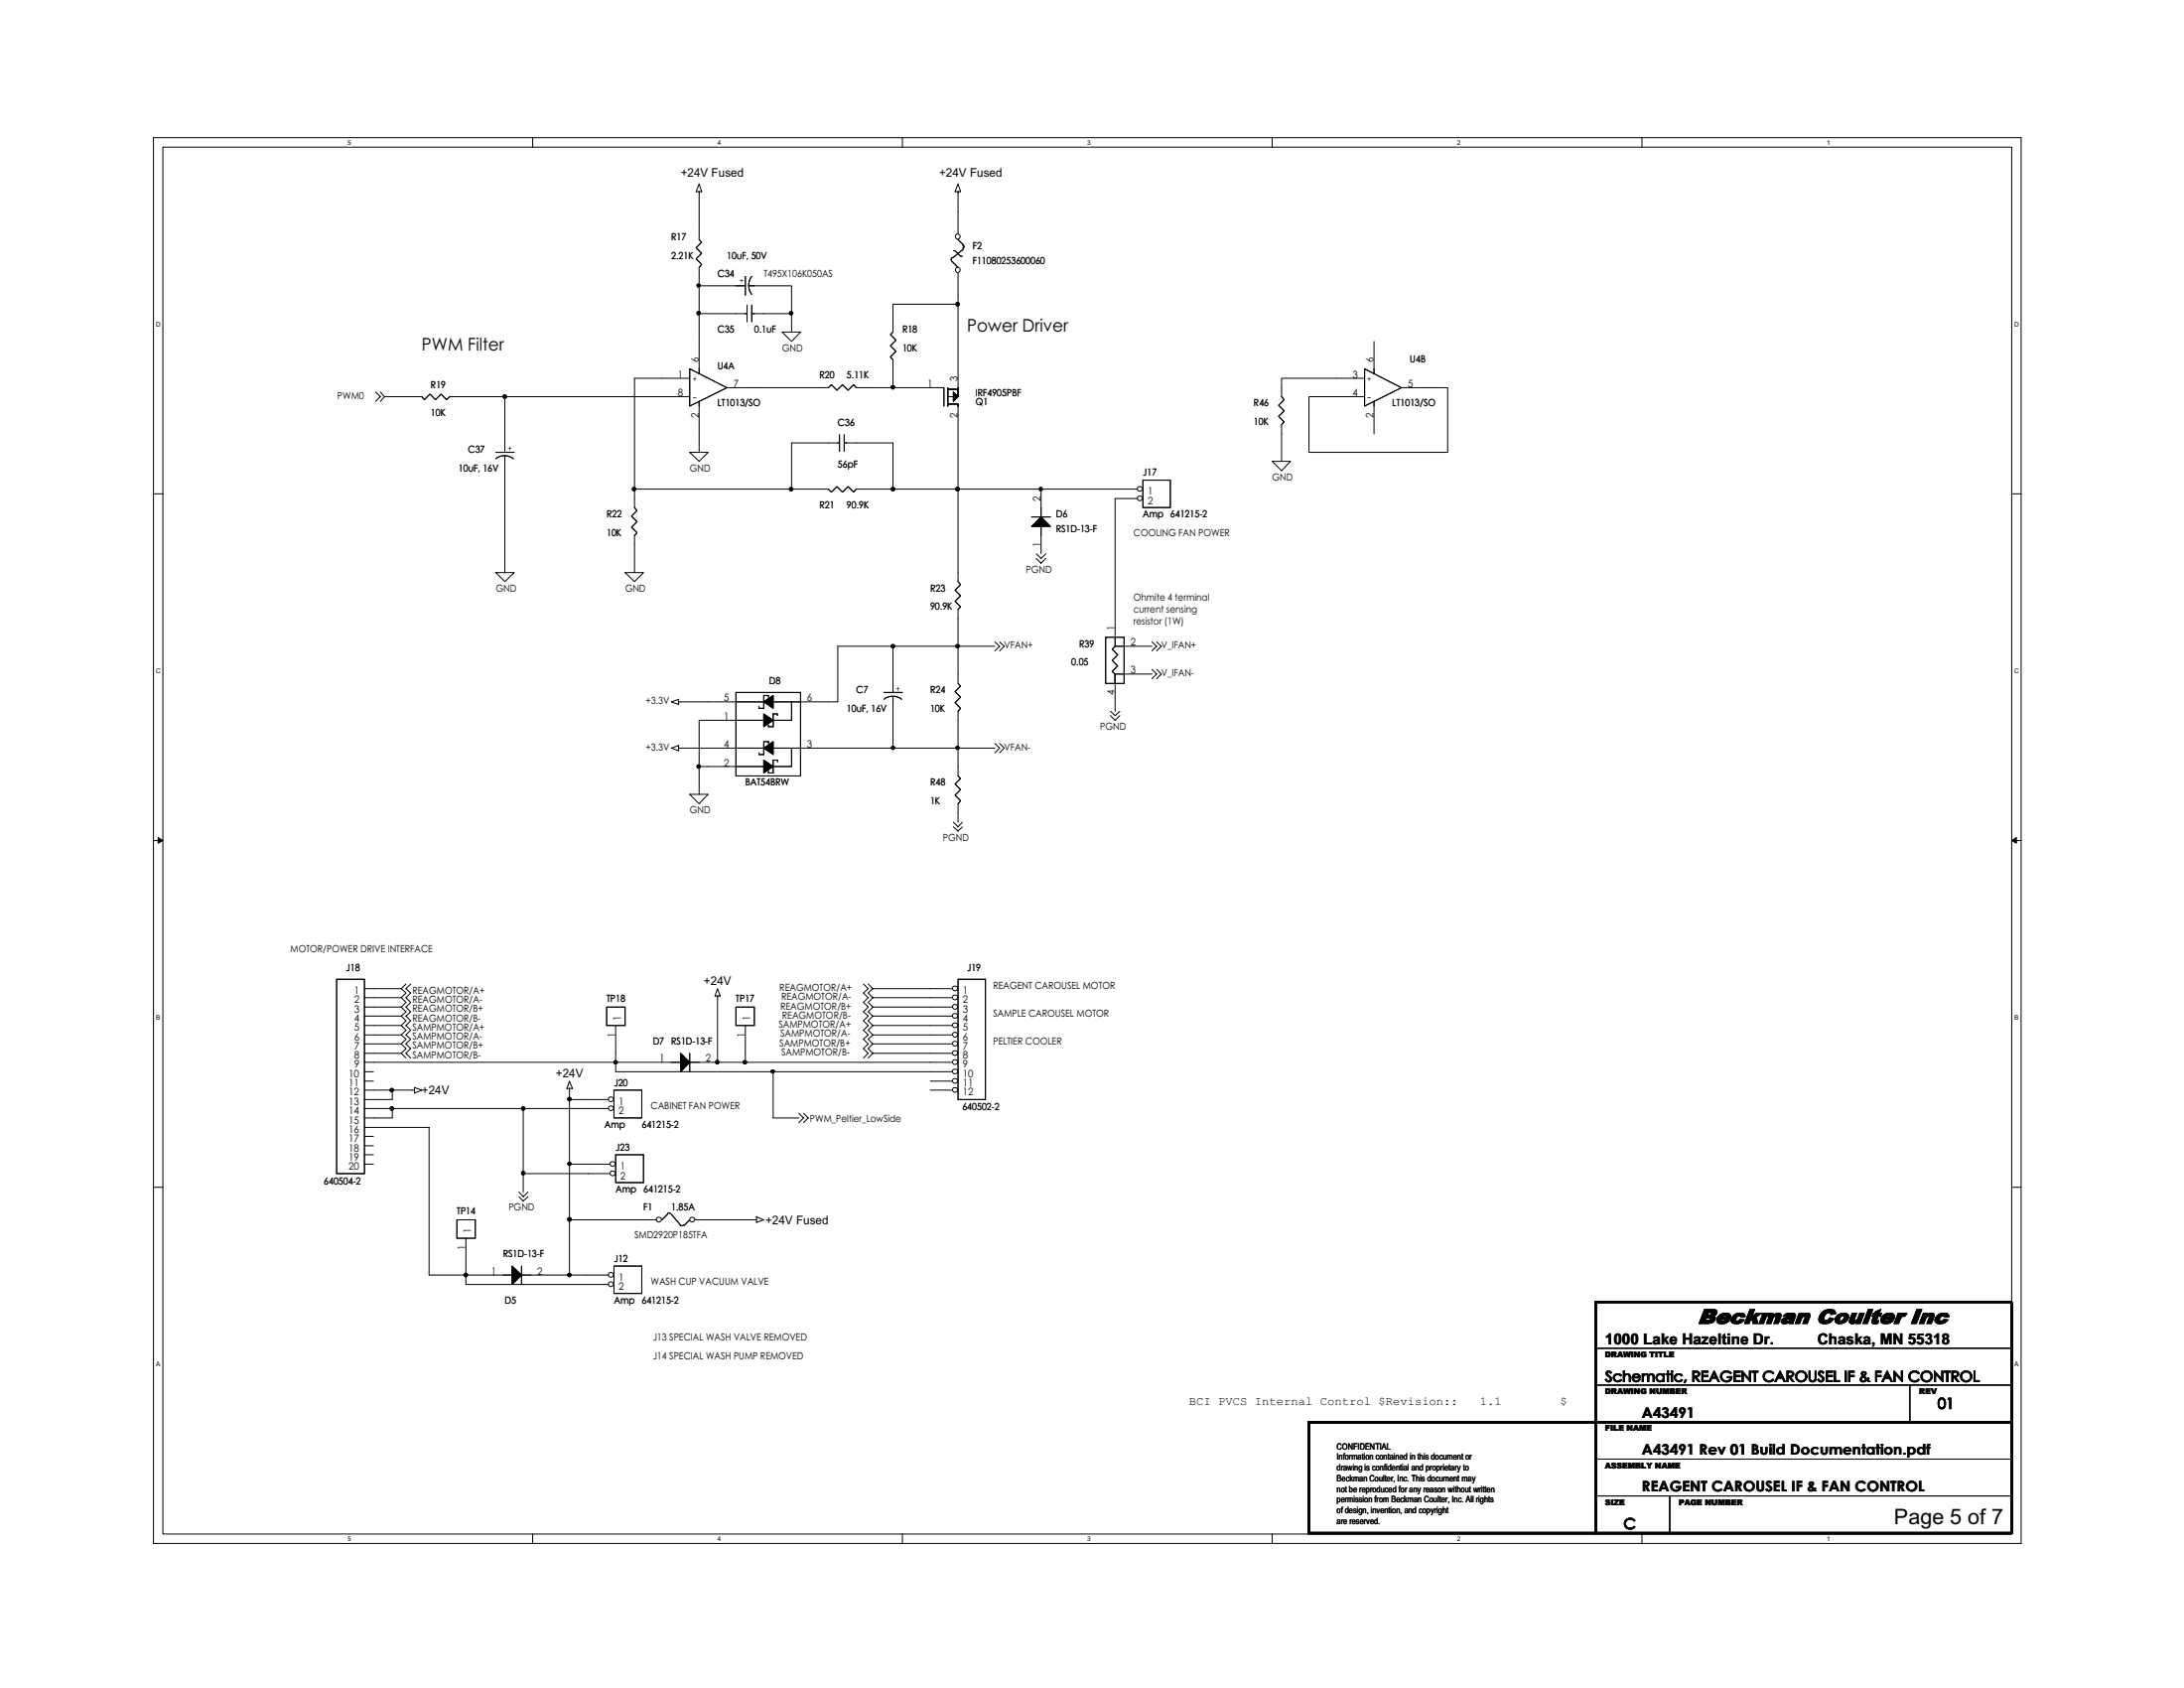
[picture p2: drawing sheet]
<svg xmlns="http://www.w3.org/2000/svg" width="279mm" height="216mm" viewBox="0 0 279 216" stroke-linecap="round" stroke-linejoin="round" font-family="sans-serif">
<g fill="none" stroke="#000" stroke-width=".13">
<path d="M19.6 17.6h239v179.8h-239zM20.8 18.8h236.6v177.4h-236.6zM68.1 17.6v1.2M115.4 17.6v1.2M162.7 17.6v1.2M210.1 17.6v1.2M89.4 23.5l.4 1h-.7zM89.4 36.6h3.6M89.4 24.5v4.9M89.4 35.4v8.3M97.7 36.6h3.6v3.5h-3.6M122.6 23.5l.3 1h-.7z"/>
<path d="M122.6 24.5v2.6M122.6 37.8v10.6M122.6 38.9h-8.4v2.4M48 50.1l.7 .6-.7 .6M48.7 50.1l.5 .6M49.2 50.7h3.6M49.2 50.7l-.5 .6M58.7 50.7h26M64.6 50.7v4.8M84.7 48.4h-3.5v16.5l.3 .4-.7 .7 .7 .7-.7 .7 .7 .7-.3 .4v4.7M88.2 57.9h2.4l-1.2 1.1zM89.4 40.1h4.7"/>
<path d="M89.4 55.5v2.4M96.5 49.6h8.3M100.1 42.5h2.3l-1.1 1.2zM101.3 40.1v2.4M106 56.6h-4.7v6M109.5 56.6h4.7v6h28.5M110.7 49.6h8.3M114.2 47.2v2.4M122.6 53.1v20.1M162.7 59h2.4l-1.1 1.2zM164 55.5v3.5M171 48.4h-7v1.2"/>
<path d="M182.8 49.6h2.4v8.3h-17.7v-7.2h3.5M19.6 63.2h1.2M63.4 73.2h2.4l-1.2 1.2zM64.6 60.2v13M80 73.2h2.3l-1.1 1.2zM81.2 62.6h24.8l.4 .3 .7-.7 .7 .7 .7-.7 .7 .7 .3-.3h4.7M122.6 79.2v7M132 66.1h2.4M132.6 71.4l.6 .6 .6-.6M132.6 70.8l.6 .6 .6-.6M133.2 62.6v3.5M133.2 67.3v3.5"/>
<path d="M142.7 63.8v16.5M257.4 63.2h1.2M85.9 89.8l.9-.4v.7zM85.9 95.7l.9-.3v.6zM86.8 95.7h3.8M86.8 89.8h3.8M89.4 98v3.6M90.6 92.1h-1.2v5.9h1.2M106 95.7h21.3M114.2 82.7v3.5M114.2 91v4.7M122.6 92.1v5.9"/>
<path d="M127.3 82.7h-20.1v7.1h-1.2M127.3 82.1l.6 .6-.6 .6M127.3 95.1l.6 .6-.6 .6M127.9 82.1l.6 .6-.6 .6M127.9 95.1l.6 .6-.6 .6M142.1 91.5l.6 .6 .6-.6M142.1 91l.6 .5 .6-.5M142.7 88.6v2.4M145 82.7h2.4M145 86.2h2.4M147.4 82.1l.6 .6-.6 .6M147.4 85.6l.6 .6-.6 .6"/>
<path d="M148 82.1l.6 .6-.6 .6M148 85.6l.6 .6-.6 .6M19.6 107.5h1.2M88.2 101.6h2.4l-1.2 1.2zM122 105.8l.6 .5 .5-.5M122 105.2l.6 .6 .5-.6M122.6 104v1.2M257.4 107.5h1.2M43.1 125.3h3.5v24.8h-3.5zM46.6 126.5h4.7M46.6 130h4.7M46.6 127.6h4.7"/>
<path d="M46.6 134.7h4.7M46.6 131.2h4.7M46.6 133.5h4.7M46.6 128.8h4.7M46.6 132.4h4.7M46.6 135.9h38.1M46.6 137.1h1.2M46.6 139.4h6.4M46.6 138.3h1.2M50.2 139.4v1.2h-3.6M51.3 127.6l.6 .6-.6 .6M51.3 128.8l.6 .6-.6 .6"/>
<path d="M51.3 133.5l.6 .6-.6 .6M51.3 134.7l.6 .6M51.3 131.2l.6 .6-.6 .6M51.3 132.4l.6 .5-.6 .6M51.3 130l.6 .6-.6 .6M51.3 126.5l.6 .5-.6 .6M51.9 125.9l-.6 .6M52.5 125.9l-.6 .6 .6 .5-.6 .6 .6 .6-.6 .6 .6 .6-.6 .6 .6 .6-.6 .6 .6 .6-.6 .6 .6 .5-.6 .6 .6 .6-.6 .6 .6 .6M53 139.1l1 .3-1 .4zM72.9 138.3l.3 .9h-.7zM72.9 139.2v9.7M78.8 134.7v2.4h40.2"/>
<path d="M90.6 135.9h28.4M91.8 126.5l.3 .9h-.6zM91.8 127.4v8.5M95.4 134.7v1.2M98.9 137.1v5.9h3.3M110.5 125.9l.6 .6-.6 .5 .6 .6-.6 .6 .6 .6-.6 .6 .6 .6-.6 .6 .6 .6-.6 .6 .6 .6-.6 .5 .6 .6-.6 .6 .6 .6-.6 .6M111.1 125.9l.6 .6M111.7 126.5h7.3M111.7 130h7.3M111.7 127.6h7.3M111.7 134.7h7.3M111.7 131.2h7.3"/>
<path d="M111.7 133.5h7.3M111.7 128.8h7.3M111.7 132.4h7.3M111.7 131.2l-.6 .6 .6 .6M111.7 130l-.6 .6 .6 .6M111.7 128.8l-.6 .6 .6 .6M111.7 127.6l-.6 .6 .6 .6M111.7 132.4l-.6 .5 .6 .6M111.7 133.5l-.6 .6 .6 .6M111.7 126.5l-.6 .5 .6 .6M111.7 134.7l-.6 .6M122.6 125.3h3.5v15.3h-3.5z"/>
<path d="M19.6 151.9h1.2M46.6 144.2h8.3v18.9h8.3M46.6 141.8h28.4M46.6 145.3h1.2M46.6 146.5h1.2M46.6 147.7h1.2M46.6 148.9h1.2M50.2 141.8v1.2h-3.6M66.4 153.1l.5 .5 .6-.5M66.4 152.5l.5 .6 .6-.6M66.9 141.8v8.3h8.4M66.9 150.1v2.4"/>
<path d="M72.9 156v7.1M72.9 140.6h2.1M72.9 156h8.3M75.3 148.9h-2.4v7.1M91.8 156h5M96.8 155.6l.9 .4-.9 .3zM102.2 142.4l.6 .6-.6 .6M102.8 142.4l.6 .6-.6 .6M257.4 151.9h1.2M59.6 161.9v2.4h15.4M69.1 163.1h5.9M204.1 172.4h53.3"/>
<path d="M204.1 177.2h53.3M244.3 177.2v4.7M68.1 196.2v1.2M115.4 196.2v1.2M162.7 196.2v1.2M204.1 186.6h53.3M204.1 191.3h53.3M210.1 196.2v1.2M213.6 191.3v4.8"/>
</g>
<path d="M44.7 17.8v.9M92 17.8v.9M139.3 17.8v.9M186.6 17.8v.9M233.9 17.8v.9M44.7 196.4v.9M92 196.4v.9M139.3 196.4v.9M186.6 196.4v.9M233.9 196.4v.9" fill="none" stroke="#fff" stroke-width=".44"/>
<path d="M20.3 41v.9M258 41v.9M20.3 85.3v1M258 85.3v1" fill="none" stroke="#fff" stroke-width=".6" stroke-linecap="butt"/>
<path d="M20.2 129.7v.9M258 129.7v.9" fill="none" stroke="#fff" stroke-width=".55"/>
<g fill="#000" stroke="#000" stroke-width=".13">
<path d="M20.2 107.1l.6 .4-.6 .3zM257.4 107.5l.6-.4v.7z"/>
<path d="M89.2 36.4h.3l.1 .1-.1 .2h-.1h-.2z" fill-rule="evenodd"/>
<path d="M122.3 38.7h.4v.2v.2h-.2h-.2z" fill-rule="evenodd"/>
<path d="M64.4 50.6h.3l.1 .1-.1 .2-.1 .1-.2-.1z" fill-rule="evenodd"/>
<path d="M89.2 39.9h.3l.1 .2-.1 .1-.1 .1-.2-.1z" fill-rule="evenodd"/>
<path d="M101 39.9h.4v.2v.1l-.2 .1-.2-.1z" fill-rule="evenodd"/>
<path d="M114.1 49.4h.3l.1 .1-.1 .2-.2 .1-.1-.1z" fill-rule="evenodd"/>
<path d="M80.9 62.4h.4v.2v.1l-.2 .1-.2-.1z" fill-rule="evenodd"/>
<path d="M101 62.4h.4v.2v.1l-.2 .1-.2-.1z" fill-rule="evenodd"/>
<path d="M114.1 62.4h.3l.1 .2-.1 .1-.2 .1-.1-.1z" fill-rule="evenodd"/>
<path d="M122.3 62.4h.4v.2v.1l-.2 .1-.2-.1z" fill-rule="evenodd"/>
<path d="M122.3 62.4h.4v.2v.1l-.2 .1-.2-.1z" fill-rule="evenodd"/>
<path d="M132 67.3l1.2-1.2 1.2 1.2z" fill-rule="evenodd"/>
<path d="M132 67.3l1.2-1.2 1.2 1.2z" fill-rule="evenodd"/>
<path d="M133 62.4h.3v.2v.1l-.2 .1-.1-.1z" fill-rule="evenodd"/>
<path d="M89.2 97.9h.3l.1 .1-.1 .2-.1 .1-.2-.1z" fill-rule="evenodd"/>
<path d="M114.1 82.5h.3l.1 .2-.1 .1-.2 .1-.1-.1z" fill-rule="evenodd"/>
<path d="M114.1 95.5h.3l.1 .1-.1 .2-.2 .1-.1-.1z" fill-rule="evenodd"/>
<path d="M122.3 82.5h.4v.2v.1l-.2 .1-.2-.1z" fill-rule="evenodd"/>
<path d="M122.3 95.5h.4v.1v.2l-.2 .1-.2-.1z" fill-rule="evenodd"/>
<path d="M50 139.3h.3v.1v.2h-.2h-.1z" fill-rule="evenodd"/>
<path d="M78.6 135.7h.3l.1 .2-.1 .1-.1 .1-.2-.1z" fill-rule="evenodd"/>
<path d="M91.6 135.7h.3l.1 .2-.1 .1-.2 .1-.1-.1z" fill-rule="evenodd"/>
<path d="M91.6 135.7h.3l.1 .2-.1 .1-.2 .1-.1-.1z" fill-rule="evenodd"/>
<path d="M95.1 135.7h.3l.1 .2-.1 .1-.1 .1-.2-.1z" fill-rule="evenodd"/>
<path d="M98.7 136.9h.3l.1 .1-.1 .2h-.1h-.2z" fill-rule="evenodd"/>
<path d="M50 141.6h.3v.2v.1l-.2 .1-.1-.1z" fill-rule="evenodd"/>
<path d="M66.8 149.9h.3l.1 .2-.1 .1-.2 .1-.1-.1z" fill-rule="evenodd"/>
<path d="M66.8 141.6h.3l.1 .2-.1 .1-.2 .1-.1-.1z" fill-rule="evenodd"/>
<path d="M72.7 140.4h.3l.1 .2-.1 .1-.1 .1-.2-.1z" fill-rule="evenodd"/>
<path d="M72.7 148.7h.3l.1 .1-.1 .2-.1 .1-.2-.1z" fill-rule="evenodd"/>
<path d="M72.7 155.8h.3l.1 .2-.1 .1-.1 .1-.2-.1z" fill-rule="evenodd"/>
<path d="M72.7 155.8h.3l.1 .2-.1 .1-.1 .1-.2-.1z" fill-rule="evenodd"/>
<path d="M59.4 162.9h.4v.2v.1l-.2 .1-.2-.1z" fill-rule="evenodd"/>
<path d="M72.7 162.9h.3l.1 .2-.1 .1-.1 .1-.2-.1z" fill-rule="evenodd"/>
</g>
<path d="M20.2 174v1M257.9 174v1" fill="none" stroke="#fff" stroke-width=".49"/>
<path d="M204.1 166.6v29.5h53.1M204.1 166.5h53.1M257.4 166.6v29.5M167.5 181.9h36.6v14.2h-36.6zM204.1 181.9h53.3" fill="none" stroke="#000" stroke-width=".33"/>
<circle cx="122.2" cy="126.4" r=".32" fill="#fff" stroke="#000" stroke-width=".13"/>
<path d="M119 126.5h2.9" fill="none" stroke="#000" stroke-width=".13"/>
<circle cx="122.2" cy="127.6" r=".32" fill="#fff" stroke="#000" stroke-width=".13"/>
<path d="M119 127.6h2.9" fill="none" stroke="#000" stroke-width=".13"/>
<circle cx="122.2" cy="128.8" r=".32" fill="#fff" stroke="#000" stroke-width=".13"/>
<path d="M119 128.8h2.9" fill="none" stroke="#000" stroke-width=".13"/>
<circle cx="122.2" cy="129.9" r=".32" fill="#fff" stroke="#000" stroke-width=".13"/>
<path d="M119 130h2.9" fill="none" stroke="#000" stroke-width=".13"/>
<circle cx="122.2" cy="131.1" r=".32" fill="#fff" stroke="#000" stroke-width=".13"/>
<path d="M119 131.2h2.9" fill="none" stroke="#000" stroke-width=".13"/>
<circle cx="122.2" cy="132.3" r=".32" fill="#fff" stroke="#000" stroke-width=".13"/>
<path d="M119 132.4h2.9" fill="none" stroke="#000" stroke-width=".13"/>
<circle cx="122.2" cy="133.5" r=".32" fill="#fff" stroke="#000" stroke-width=".13"/>
<path d="M119 133.5h2.9" fill="none" stroke="#000" stroke-width=".13"/>
<circle cx="122.2" cy="134.7" r=".32" fill="#fff" stroke="#000" stroke-width=".13"/>
<path d="M119 134.7h2.9" fill="none" stroke="#000" stroke-width=".13"/>
<circle cx="122.2" cy="135.8" r=".32" fill="#fff" stroke="#000" stroke-width=".13"/>
<path d="M119 135.9h2.9" fill="none" stroke="#000" stroke-width=".13"/>
<circle cx="122.2" cy="137" r=".32" fill="#fff" stroke="#000" stroke-width=".13"/>
<path d="M119 137.1h2.9" fill="none" stroke="#000" stroke-width=".13"/>
<circle cx="122.2" cy="138.2" r=".32" fill="#fff" stroke="#000" stroke-width=".13"/>
<path d="M119 138.3h2.9" fill="none" stroke="#000" stroke-width=".13"/>
<circle cx="122.2" cy="139.4" r=".32" fill="#fff" stroke="#000" stroke-width=".13"/>
<g fill="none" stroke="#000" stroke-width=".13">
<path d="M84.7 50.7h3.5M84.7 48.4h3.5M88.2 47.2l4.8 2.4-4.8 2.3zM89.4 43.7v4.1M89.4 51.3v4.2M93 49.6h3.5M119 49.6h1.8v2.3M121.2 51.7h1.4v.2M121.2 49.6v2.3M121.2 49.8h1.4M121.2 50.7h.8M121.4 51.7h1.2v.2"/>
<path d="M122.6 48.4v2.3M122.6 51.9v1.2M171 50.7h3.6M171 48.4h3.6M174.6 47.2l4.7 2.4-4.7 2.3zM175.8 43.7v4.1M175.8 51.3v4.2M179.3 49.6h3.5M146.2 61.4h3.5v3.5h-3.5zM90.6 95.7h7.1M90.6 92.1h7.1M90.6 89.8h7.1"/>
<path d="M90.6 98h7.1M94.1 88.6h8.3v10.6h-8.3zM98.3 89.2v-.2h-.6v1.6h-.6v-.2M98.3 95.1v-.2h-.6v1.6h-.6v-.2M98.9 95.7h7.1M98.9 89.8h2.4M99.5 91.5v-.2h-.6v1.6h-.6v-.2M99.5 97.4v-.2h-.6v1.7h-.6v-.3M101.3 95.7v2.3h-2.4M106 89.8h-4.7v2.3h-2.4M113.1 89.4a1.83 1.83 0 0 1 2.2 0M113.1 88.6h2.3"/>
<path d="M114.2 86.2v2.4M114.2 89.1v1.9M122.6 98v1.2l.3 .4-.7 .7 .7 .7-.7 .7 .7 .7-.3 .4v1.2M122.6 86.2v1.2l.3 .3-.7 .8 .7 .7-.7 .7 .7 .7-.3 .4v1.1M141.5 81.5h2.3v5.9h-2.3zM142.7 82.7l-.4 .3 .7 .8-.7 .7 .7 .7-.7 .7 .4 .3v1.2v-1.2h2.3M142.7 80.3v2.4h2.3M142.7 87.4v1.2M119 139.4h2.9M58.5 156h2.3v2.4h-2.3zM59.6 158.4v3.5M63.2 163.1h2.3"/>
<path d="M66.7 161.9v2.4M66.7 163.1h2.4"/>
</g>
<g fill="#000" stroke="#000" stroke-width=".13">
<path d="M122 50.1l.6 .6-.6 .6z" fill-rule="evenodd"/>
<path d="M122 50.1l.6 .6-.6 .6z" fill-rule="evenodd"/>
<path d="M97.7 95.7l1.2-.8v1.6z" fill-rule="evenodd"/>
<path d="M97.7 89.8l1.2-.8v1.6z" fill-rule="evenodd"/>
<path d="M97.7 95.7l1.2-.8v1.6z" fill-rule="evenodd"/>
<path d="M97.7 89.8l1.2-.8v1.6z" fill-rule="evenodd"/>
<path d="M97.7 97.2l1.2 .8-1.2 .9z" fill-rule="evenodd"/>
<path d="M97.7 91.3l1.2 .8-1.2 .8z" fill-rule="evenodd"/>
<path d="M97.7 97.2l1.2 .8-1.2 .9z" fill-rule="evenodd"/>
<path d="M97.7 91.3l1.2 .8-1.2 .8z" fill-rule="evenodd"/>
<path d="M65.5 161.9l1.2 1.2-1.2 1.2z" fill-rule="evenodd"/>
<path d="M65.5 161.9l1.2 1.2-1.2 1.2z" fill-rule="evenodd"/>
</g>
<circle cx="145.8" cy="62.5" r=".32" fill="#fff" stroke="#000" stroke-width=".13"/>
<path d="M142.7 62.6h2.8" fill="none" stroke="#000" stroke-width=".13"/>
<circle cx="145.8" cy="63.7" r=".32" fill="#fff" stroke="#000" stroke-width=".13"/>
<g fill="none" stroke="#000" stroke-width=".13">
<path d="M93 36.6h2.4M95.4 35.4v2.4M95.8 36.6h1.9M96.2 35.4a1.92 1.92 0 0 0 0 2.3M63.4 58.7a1.83 1.83 0 0 1 2.3 0M63.4 57.9h2.4M64.6 55.5v2.4M64.6 58.3v1.9M142.7 63.8h2.8M84.7 135.9h2.4M88.2 134.7v2.4M88.2 135.9h2.4"/>
<path d="M94.1 128.8h2.4v2.4h-2.4zM95.4 131.2v3.5M85.4 155.3l.2-.2 .2 .2M85.4 155.3l-.7 .7M85.9 155.3l1.2 1.4M87 156.7a.27 .27 0 0 0 .5 0M88.2 156l-.7 .7"/>
</g>
<g fill="#000" stroke="#000" stroke-width=".13">
<path d="M87.1 134.7l1.1 1.2-1.1 1.2z" fill-rule="evenodd"/>
<path d="M87.1 134.7l1.1 1.2-1.1 1.2z" fill-rule="evenodd"/>
</g>
<circle cx="88.6" cy="156" r=".32" fill="#fff" stroke="#000" stroke-width=".13"/>
<path d="M88.9 156h2.9" fill="none" stroke="#000" stroke-width=".13"/>
<circle cx="84.3" cy="156" r=".32" fill="#fff" stroke="#000" stroke-width=".13"/>
<path d="M95.6 39v2.2M96.2 39v2.2M121.8 32.9a.33 .33 0 0 0 0 .5M121.9 33.5l.7 .7M122 32.1h.2l.7 .7h.2M122.6 30.6l.7 .8M123.2 31.4l.1 .1-.1 .2M123.3 31.8l-1.4 1.2M94.1 40.1h1.5M96.2 40.1h1.5M81.2 156h2.8" fill="none" stroke="#000" stroke-width=".13"/>
<circle cx="122.5" cy="34.5" r=".32" fill="#fff" stroke="#000" stroke-width=".13"/>
<path d="M122.6 34.9v2.9" fill="none" stroke="#000" stroke-width=".13"/>
<circle cx="122.5" cy="30.3" r=".32" fill="#fff" stroke="#000" stroke-width=".13"/>
<path d="M122.6 27.1v2.8M77.6 128.8h2.4v2.4h-2.4zM78.8 131.2v3.5M78.5 161.9h3.6v3.5h-3.6z" fill="none" stroke="#000" stroke-width=".13"/>
<circle cx="78.2" cy="163" r=".32" fill="#fff" stroke="#000" stroke-width=".13"/>
<path d="M75 163.1h2.8" fill="none" stroke="#000" stroke-width=".13"/>
<circle cx="78.2" cy="164.3" r=".32" fill="#fff" stroke="#000" stroke-width=".13"/>
<path d="M89.4 29.4v1.2l.4 .4-.7 .7 .7 .7-.7 .7 .7 .7-.4 .4v1.2M78.8 147.7h3.5v3.6h-3.5zM75 164.3h2.8" fill="none" stroke="#000" stroke-width=".13"/>
<circle cx="78.4" cy="148.9" r=".32" fill="#fff" stroke="#000" stroke-width=".13"/>
<path d="M75.3 148.9h2.8" fill="none" stroke="#000" stroke-width=".13"/>
<circle cx="78.4" cy="150.1" r=".32" fill="#fff" stroke="#000" stroke-width=".13"/>
<path d="M52.8 50.7h1.2l.3 .4 .7-.7 .7 .7 .7-.7 .7 .7 .4-.4h1.2M104.8 49.6h1.2l.4-.4 .7 .7 .7-.7 .7 .7 .7-.7 .3 .4h1.2M106 56.6h1.4M107.4 55.6v2.1M108 56.6h1.5M108 55.6v2.1M114.2 41.3v1.2l-.3 .3 .7 .7-.7 .7 .7 .7-.7 .7 .3 .4v1.2M164 49.6v1.1l.3 .4-.7 .7 .7 .7-.7 .8 .7 .7-.3 .3v1.2M78.5 139.4h3.6v3.6h-3.6zM75.3 150.1h2.8" fill="none" stroke="#000" stroke-width=".13"/>
<circle cx="78.2" cy="140.6" r=".32" fill="#fff" stroke="#000" stroke-width=".13"/>
<path d="M75 140.6h2.8" fill="none" stroke="#000" stroke-width=".13"/>
<circle cx="78.2" cy="141.8" r=".32" fill="#fff" stroke="#000" stroke-width=".13"/>
<path d="M122.6 73.2v1.2l.3 .4-.7 .7 .7 .7-.7 .7 .7 .7-.3 .3v1.3M75 141.8h2.8" fill="none" stroke="#000" stroke-width=".13"/>
<g fill="#000" stroke="#000" stroke-width=".13">
<path d="M89.2 36.4h.3l.1 .1-.1 .2h-.1h-.2z" fill-rule="evenodd"/>
<path d="M122.3 38.7h.4v.2v.2h-.2h-.2z" fill-rule="evenodd"/>
<path d="M64.4 50.6h.3l.1 .1-.1 .2-.1 .1-.2-.1z" fill-rule="evenodd"/>
<path d="M89.2 39.9h.3l.1 .2-.1 .1-.1 .1-.2-.1z" fill-rule="evenodd"/>
<path d="M101 39.9h.4v.2v.1l-.2 .1-.2-.1z" fill-rule="evenodd"/>
<path d="M114.1 49.4h.3l.1 .1-.1 .2-.2 .1-.1-.1z" fill-rule="evenodd"/>
<path d="M80.9 62.4h.4v.2v.1l-.2 .1-.2-.1z" fill-rule="evenodd"/>
<path d="M101 62.4h.4v.2v.1l-.2 .1-.2-.1z" fill-rule="evenodd"/>
<path d="M114.1 62.4h.3l.1 .2-.1 .1-.2 .1-.1-.1z" fill-rule="evenodd"/>
<path d="M122.3 62.4h.4v.2v.1l-.2 .1-.2-.1z" fill-rule="evenodd"/>
<path d="M122.3 62.4h.4v.2v.1l-.2 .1-.2-.1z" fill-rule="evenodd"/>
<path d="M133 62.4h.3v.2v.1l-.2 .1-.1-.1z" fill-rule="evenodd"/>
<path d="M89.2 97.9h.3l.1 .1-.1 .2-.1 .1-.2-.1z" fill-rule="evenodd"/>
<path d="M114.1 82.5h.3l.1 .2-.1 .1-.2 .1-.1-.1z" fill-rule="evenodd"/>
<path d="M114.1 95.5h.3l.1 .1-.1 .2-.2 .1-.1-.1z" fill-rule="evenodd"/>
<path d="M122.3 82.5h.4v.2v.1l-.2 .1-.2-.1z" fill-rule="evenodd"/>
<path d="M122.3 95.5h.4v.1v.2l-.2 .1-.2-.1z" fill-rule="evenodd"/>
<path d="M50 139.3h.3v.1v.2h-.2h-.1z" fill-rule="evenodd"/>
<path d="M78.6 135.7h.3l.1 .2-.1 .1-.1 .1-.2-.1z" fill-rule="evenodd"/>
<path d="M91.6 135.7h.3l.1 .2-.1 .1-.2 .1-.1-.1z" fill-rule="evenodd"/>
<path d="M91.6 135.7h.3l.1 .2-.1 .1-.2 .1-.1-.1z" fill-rule="evenodd"/>
<path d="M95.1 135.7h.3l.1 .2-.1 .1-.1 .1-.2-.1z" fill-rule="evenodd"/>
<path d="M98.7 136.9h.3l.1 .1-.1 .2h-.1h-.2z" fill-rule="evenodd"/>
<path d="M50 141.6h.3v.2v.1l-.2 .1-.1-.1z" fill-rule="evenodd"/>
<path d="M66.8 149.9h.3l.1 .2-.1 .1-.2 .1-.1-.1z" fill-rule="evenodd"/>
<path d="M66.8 141.6h.3l.1 .2-.1 .1-.2 .1-.1-.1z" fill-rule="evenodd"/>
<path d="M72.7 140.4h.3l.1 .2-.1 .1-.1 .1-.2-.1z" fill-rule="evenodd"/>
<path d="M72.7 148.7h.3l.1 .1-.1 .2-.1 .1-.2-.1z" fill-rule="evenodd"/>
<path d="M72.7 155.8h.3l.1 .2-.1 .1-.1 .1-.2-.1z" fill-rule="evenodd"/>
<path d="M72.7 155.8h.3l.1 .2-.1 .1-.1 .1-.2-.1z" fill-rule="evenodd"/>
<path d="M59.4 162.9h.4v.2v.1l-.2 .1-.2-.1z" fill-rule="evenodd"/>
<path d="M72.7 162.9h.3l.1 .2-.1 .1-.1 .1-.2-.1z" fill-rule="evenodd"/>
</g>
<text font-size="2.7" x="242.3" y="195">Page 5 of 7</text>
<text font-size="2.6" x="217.2" y="169.3">Beckman Coulter Inc</text>
<g font-size="2.2">
<text x="54" y="44.8">PWM Filter</text>
<text x="123.7" y="42.4">Power Driver</text>
</g>
<g font-size="2">
<text x="205.3" y="172">1000 Lake Hazeltine Dr.</text>
<text x="232.5" y="172">Chaska, MN 55318</text>
</g>
<g font-size="1.9">
<text x="205.3" y="176.7">Schematic, REAGENT CAROUSEL IIIF &amp; FAN CONTROL</text>
<text x="205.3" y="176.7">Schematic, REAGENT CAROUSEL F &amp; FAN CONTROL</text>
<text x="210.1" y="181.3">A43491</text>
<text x="247.9" y="180.2">01</text>
<text x="210.1" y="186.1">A43491 Rev 01 Build Documentation.pdf</text>
<text x="210.1" y="190.8">REAGENT CAROUSEL IF &amp; FAN CONTROL</text>
<text x="207.7" y="195.5">C</text>
</g>
<g font-size="1.5">
<text x="87.1" y="22.6">+24V Fused</text>
<text x="120.2" y="22.6">+24V Fused</text>
<text x="90" y="126">+24V</text>
<text x="71.1" y="137.8">+24V</text>
<text x="54" y="139.9">+24V</text>
<text x="97.9" y="156.6">+24V Fused</text>
<text x="152.1" y="179.7">BCI PVCS Internal Control $Revision::</text>
<text x="189.4" y="179.7">1.1</text>
<text x="199.6" y="179.7">$</text>
</g>
<g font-size="1.3">
<text x="85.9" y="30.7">R17</text>
<text x="85.9" y="33.1">2.21K</text>
<text x="91.8" y="35.5">C34</text>
<text x="93" y="33.1">10uF, 50V</text>
<text x="97.7" y="35.5">T495X106K050AS</text>
<text x="124.4" y="31.9">F2</text>
<text x="124.4" y="33.8">F11080253600060</text>
<text x="89.4" y="46.4" transform="rotate(-90 89.4 46.4)">6</text>
<text x="91.8" y="47.3">U4A</text>
<text x="91.8" y="42.5">C35</text>
<text x="96.5" y="42.5">0.1uF</text>
<text x="100.1" y="44.9">GND</text>
<text x="115.4" y="42.5">R18</text>
<text x="115.4" y="44.9">10K</text>
<text x="175.7" y="46.4" transform="rotate(-90 175.7 46.4)">6</text>
<text x="180.4" y="46.4">U4B</text>
<text x="43.2" y="51.1">PWM0</text>
<text x="55.1" y="49.6">R19</text>
<text x="55.1" y="53.2">10K</text>
<text x="86.7" y="48.3">1</text>
<text x="86.7" y="50.7">8</text>
<text x="89.4" y="53.5" transform="rotate(-90 89.4 53.5)">2</text>
<text x="91.8" y="52">LT1013/SO</text>
<text x="93.8" y="49.5">7</text>
<text x="104.8" y="48.4">R20</text>
<text x="108.3" y="48.4">5.11K</text>
<text x="118.6" y="49.5">1</text>
<text x="122.5" y="53.5" transform="rotate(-90 122.5 53.5)">2</text>
<text x="122.5" y="48.8" transform="rotate(-90 122.5 48.8)">3</text>
<text x="124.8" y="51.8">Q1</text>
<text x="124.8" y="50.7">IRF4905PBF</text>
<text x="160.4" y="52">R46</text>
<text x="173" y="48.3">3</text>
<text x="173" y="50.7">4</text>
<text x="175.7" y="53.5" transform="rotate(-90 175.7 53.5)">2</text>
<text x="178.1" y="52">LT1013/SO</text>
<text x="180.1" y="49.5">5</text>
<text x="59.9" y="57.9">C37</text>
<text x="107.2" y="54.5">C36</text>
<text x="107.2" y="59.8">56pF</text>
<text x="160.4" y="54.4">10K</text>
<text x="58.7" y="60.3">10uF, 16V</text>
<text x="88.2" y="60.3">GND</text>
<text x="104.8" y="65">R21</text>
<text x="108.3" y="65">90.9K</text>
<text x="133.1" y="64.1" transform="rotate(-90 133.1 64.1)">2</text>
<text x="146.2" y="60.9">J17</text>
<text x="146.8" y="63.3">1</text>
<text x="146.8" y="64.5">2</text>
<text x="162.7" y="61.5">GND</text>
<text x="77.6" y="66.2">R22</text>
<text x="77.6" y="68.6">10K</text>
<text x="133.1" y="70" transform="rotate(-90 133.1 70)">1</text>
<text x="135.1" y="66.2">D6</text>
<text x="135.1" y="68.1">RS1D-13-F</text>
<text x="145" y="68.6">COOLING FAN POWER</text>
<text x="146.2" y="66.2">Amp 641215-2</text>
<text x="63.4" y="75.6">GND</text>
<text x="80" y="75.6">GND</text>
<text x="119" y="75.6">R23</text>
<text x="131.3" y="73.3">PGND</text>
<text x="145" y="76.9">Ohmite 4 terminal</text>
<text x="119" y="78">90.9K</text>
<text x="128.5" y="83">VFAN+</text>
<text x="138.1" y="82.8">R39</text>
<text x="142.6" y="80.7" transform="rotate(-90 142.6 80.7)">1</text>
<text x="144.6" y="82.6">2</text>
<text x="145" y="78.4">current sensing</text>
<text x="145" y="79.9">resistor (1W)</text>
<text x="148.6" y="83">V_IFAN+</text>
<text x="92.6" y="89.7">5</text>
<text x="98.4" y="87.5">D8</text>
<text x="103.2" y="89.7">6</text>
<text x="109.5" y="88.7">C7</text>
<text x="119" y="88.7">R24</text>
<text x="137.1" y="85.1">0.05</text>
<text x="142.6" y="89" transform="rotate(-90 142.6 89)">4</text>
<text x="144.6" y="86.2">3</text>
<text x="148.6" y="86.5">V_IFAN-</text>
<text x="82.6" y="90.1">+3.3V</text>
<text x="92.6" y="92.1">1</text>
<text x="92.6" y="95.6">4</text>
<text x="103.2" y="95.6">3</text>
<text x="108.3" y="91">10uF, 16V</text>
<text x="119" y="91">10K</text>
<text x="140.7" y="93.4">PGND</text>
<text x="82.6" y="96">+3.3V</text>
<text x="92.6" y="98">2</text>
<text x="95.4" y="100.5">BAT54BRW</text>
<text x="119" y="100.5">R48</text>
<text x="128.5" y="96">VFAN-</text>
<text x="88.2" y="104.1">GND</text>
<text x="119" y="102.9">1K</text>
<text x="120.6" y="107.6">PGND</text>
<text x="37.2" y="121.8">MOTOR/POWER DRIVE INTERFACE</text>
<text x="44.3" y="124.2">J18</text>
<text x="123.7" y="124.2">J19</text>
<text x="45.3" y="127.2">1</text>
<text x="45.3" y="128.3">2</text>
<text x="45.3" y="129.5">3</text>
<text x="45.3" y="130.7">4</text>
<text x="45.3" y="131.9">5</text>
<text x="52.8" y="129.5">REAGMOTOR/B+</text>
<text x="52.8" y="131.8">SAMPMOTOR/A+</text>
<text x="52.8" y="130.7">REAGMOTOR/B-</text>
<text x="52.8" y="127.1">REAGMOTOR/A+</text>
<text x="52.8" y="128.3">REAGMOTOR/A-</text>
<text x="77.6" y="128.2">TP18</text>
<text x="79.4" y="130.6" transform="rotate(-90 79.4 130.6)">1</text>
<text x="94.1" y="128.2">TP17</text>
<text x="96" y="130.6" transform="rotate(-90 96 130.6)">1</text>
<text x="99.6" y="131.5">SAMPMOTOR/A+</text>
<text x="99.7" y="126.7">REAGMOTOR/A+</text>
<text x="99.8" y="129.1">REAGMOTOR/B+</text>
<text x="100" y="127.9">REAGMOTOR/A-</text>
<text x="100.1" y="130.3">REAGMOTOR/B-</text>
<text x="123.2" y="127.2">1</text>
<text x="123.2" y="128.3">2</text>
<text x="123.2" y="129.5">3</text>
<text x="123.2" y="130.7">4</text>
<text x="123.2" y="131.9">5</text>
<text x="127.1" y="130.1">SAMPLE CAROUSEL MOTOR</text>
<text x="127.1" y="126.5">REAGENT CAROUSEL MOTOR</text>
<text x="44.6" y="137.8">10</text>
<text x="45.3" y="133.1">6</text>
<text x="45.3" y="134.2">7</text>
<text x="45.3" y="135.4">8</text>
<text x="45.3" y="136.6">9</text>
<text x="52.8" y="135.4">SAMPMOTOR/B-</text>
<text x="52.8" y="133">SAMPMOTOR/A-</text>
<text x="52.8" y="134.2">SAMPMOTOR/B+</text>
<text x="78.7" y="132.7" transform="rotate(-90 78.7 132.7)">1</text>
<text x="83.5" y="133.6">D7</text>
<text x="84.3" y="135.8">1</text>
<text x="85.9" y="133.6">RS1D-13-F</text>
<text x="90.3" y="135.8">2</text>
<text x="95.3" y="132.7" transform="rotate(-90 95.3 132.7)">1</text>
<text x="99.7" y="133.8">SAMPMOTOR/B+</text>
<text x="99.8" y="132.6">SAMPMOTOR/A-</text>
<text x="100" y="135.1">SAMPMOTOR/B-</text>
<text x="123.2" y="133.1">6</text>
<text x="123.2" y="134.2">7</text>
<text x="123.2" y="135.4">8</text>
<text x="123.2" y="136.6">9</text>
<text x="123.2" y="137.8">10</text>
<text x="127.1" y="133.6">PELTIER COOLER</text>
<text x="44.6" y="139">11</text>
<text x="44.6" y="140.1">12</text>
<text x="44.6" y="141.3">13</text>
<text x="44.6" y="142.5">14</text>
<text x="44.6" y="143.7">15</text>
<text x="78.5" y="138.9">J20</text>
<text x="79.1" y="141.3">1</text>
<text x="79.1" y="142.5">2</text>
<text x="83.3" y="141.9">CABINET FAN POWER</text>
<text x="103.6" y="143.5">PWM_Peltier_LowSide</text>
<text x="123.1" y="142">640502-2</text>
<text x="123.2" y="139">11</text>
<text x="123.2" y="140.1">12</text>
<text x="44.6" y="144.9">16</text>
<text x="44.6" y="146.1">17</text>
<text x="44.6" y="147.3">18</text>
<text x="44.6" y="148.4">19</text>
<text x="44.6" y="149.6">20</text>
<text x="77.3" y="144.2">Amp</text>
<text x="78.8" y="147.2">J23</text>
<text x="79.4" y="149.6">1</text>
<text x="82.1" y="144.2">641215-2</text>
<text x="41.4" y="151.5">640504-2</text>
<text x="58.5" y="155.4">TP14</text>
<text x="65.1" y="154.9">PGND</text>
<text x="78.8" y="152.5">Amp</text>
<text x="79.4" y="150.8">2</text>
<text x="82.3" y="154.9">F1</text>
<text x="82.3" y="152.5">641215-2</text>
<text x="85.9" y="154.9">1.85A</text>
<text x="59.5" y="159.9" transform="rotate(-90 59.5 159.9)">1</text>
<text x="60.3" y="157.8" transform="rotate(-90 60.3 157.8)">1</text>
<text x="64.4" y="160.8">RS1D-13-F</text>
<text x="78.5" y="161.4">J12</text>
<text x="81.2" y="158.4">SMD2920P185TFA</text>
<text x="62.8" y="163">1</text>
<text x="64.6" y="166.7">D5</text>
<text x="68.7" y="163">2</text>
<text x="78.5" y="166.7">Amp</text>
<text x="79.1" y="163.8">1</text>
<text x="79.1" y="165">2</text>
<text x="82.1" y="166.7">641215-2</text>
<text x="83.3" y="164.3">WASH CUP VACUUM VALVE</text>
<text x="83.5" y="171.5">J13 SPECIAL WASH VALVE REMOVED</text>
<text x="83.5" y="173.8">J14 SPECIAL WASH PUMP REMOVED</text>
</g>
<g font-size="1.1">
<text x="171" y="185.4">CONFIDENTIAL</text>
<text x="171" y="186.7">Information contained in this document or</text>
<text x="171" y="188.1">drawing is confidential and proprietary to</text>
<text x="171" y="189.5">Beckman Coulter, Inc. This document may</text>
<text x="171" y="190.8">not be reproduced for any reason without written</text>
<text x="171" y="192.2">permission from Beckman Coulter, Inc. All rights</text>
<text x="171" y="193.6">of design, invention, and copyright</text>
<text x="171" y="194.9">are reserved.</text>
</g>
<g font-size="1">
<text x="95.2" y="36.2" transform="rotate(-90 95.2 36.2)">+</text>
<text x="88.6" y="48.8">+</text>
<text x="88.6" y="51.2">-</text>
<text x="174.9" y="48.8">+</text>
<text x="174.9" y="51.2">-</text>
<text x="65" y="57.6">+</text>
<text x="114.6" y="88.4">+</text>
<text x="205.3" y="173.6">DRAWING TITLE</text>
<text x="205.3" y="178.3">DRAWING NUMBER</text>
<text x="245.5" y="178.3">REV</text>
<text x="205.3" y="183.1">FILE NAME</text>
<text x="205.3" y="187.8">ASSEMBLY NAME</text>
<text x="205.3" y="192.5">SIZE</text>
<text x="214.8" y="192.5">PAGE NUMBER</text>
</g>
<g font-size=".8">
<text x="44.5" y="18.5">5</text>
<text x="91.8" y="18.5">4</text>
<text x="139.1" y="18.5">3</text>
<text x="186.4" y="18.5">2</text>
<text x="233.7" y="18.5">1</text>
<text x="20" y="41.8">D</text>
<text x="257.7" y="41.8">D</text>
<text x="20" y="86.1">C</text>
<text x="257.7" y="86.1">C</text>
<text x="20" y="130.5">B</text>
<text x="257.7" y="130.5">B</text>
<text x="20" y="174.8">A</text>
<text x="257.7" y="174.8">A</text>
<text x="44.5" y="197.1">5</text>
<text x="91.8" y="197.1">4</text>
<text x="139.1" y="197.1">3</text>
<text x="186.4" y="197.1">2</text>
<text x="233.7" y="197.1">1</text>
</g>
</svg>
